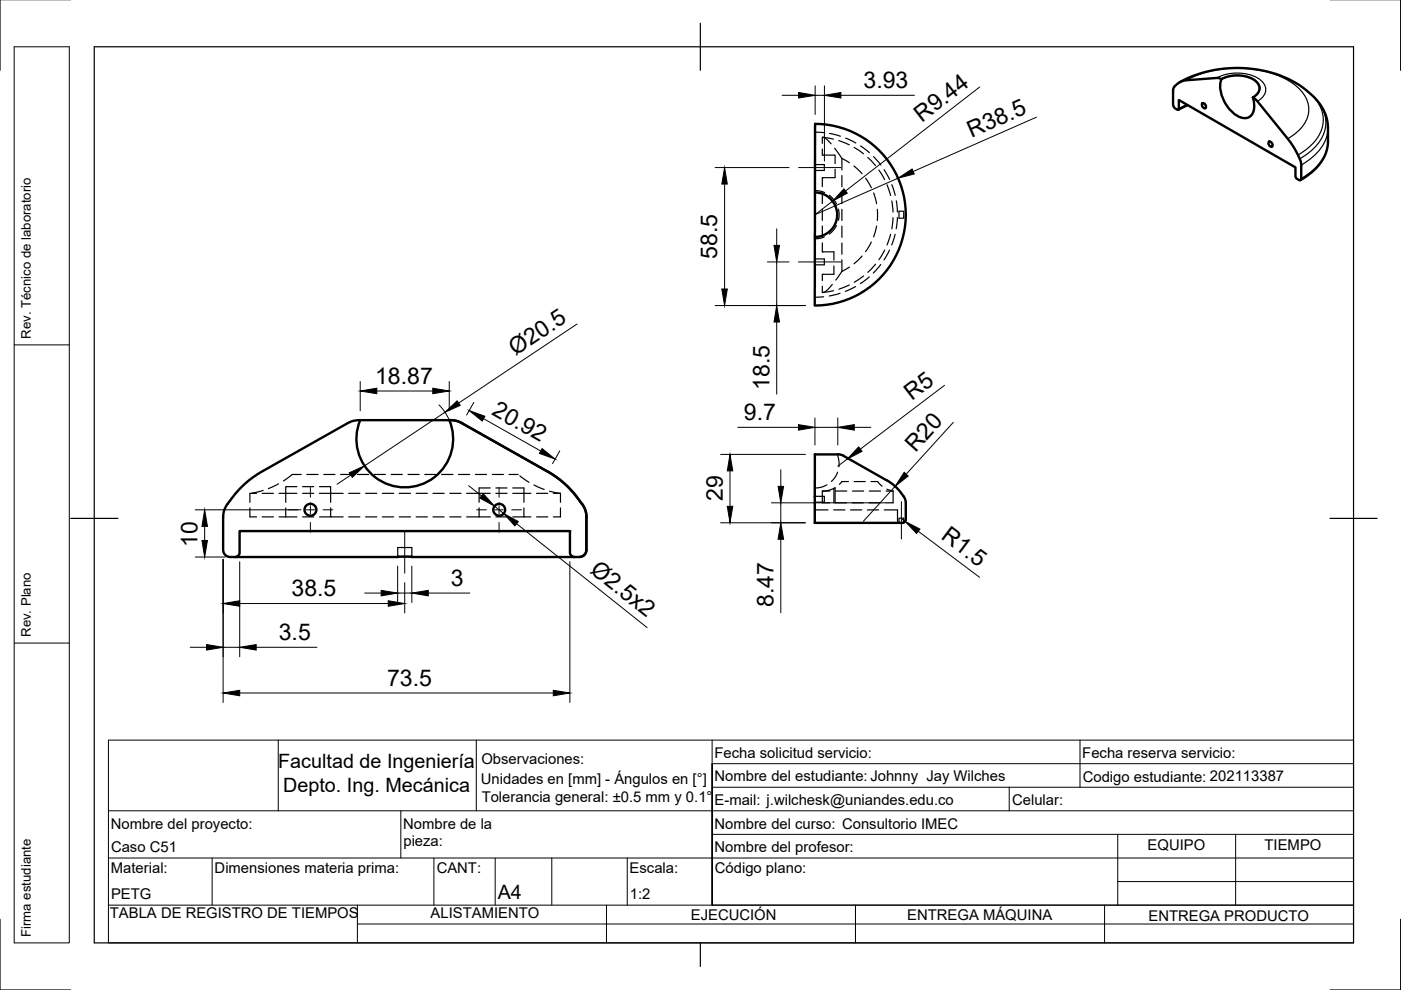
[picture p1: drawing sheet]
<svg xmlns="http://www.w3.org/2000/svg" width="297mm" height="210mm" viewBox="0 0 297 210" stroke-linecap="round" stroke-linejoin="round" font-family="sans-serif">
<!-- layer: Hidden -->
<g fill="none" stroke="#000" stroke-width=".25">
<path d="M172.8 28l1.9 .1M172.8 34.9h2v1.2h-2M174.3 31.6v1.3h2.8v1.8M174.5 29.1l.7 .4 1 1M174.5 29.1l2.2 .4M174.5 29.1h-.2v1.3M175.9 28.3l2.3 .6M177 31.4l1.5 2.2M177.1 35.9v1.8h-2.8v1.9M177.8 29.8l2.3 .9M178.5 33.6l1.6 .9M178.5 33.6v2.4"/>
<path d="M178.5 37.2v2.4M179.3 29.3l2.1 1M181.1 35.2l1.7 1.6M181.1 31.3l2 1.3M182.5 30.9l1.8 1.5M183.5 37.8l1.2 2M184 33.4l1.6 1.7M185.2 33.2l1.6 1.8M186.3 36.1l1.3 2M187.5 36l1.1 2.1M188.1 39.2l.7 2.2M189.1 39.2l.7 2.2"/>
<path d="M172.8 54.9h2v1.2h-2M172.8 40.4l1.3 .1 .7 .3M174.3 51.5v1.9h2.5v1.8M174.3 40.8v2.4M174.3 44.3v2.4M174.3 47.9v2.4M174.8 50.2l-.7 .3-1.3 .1M175.9 41.4l.8 .9 .7 .9M176.8 56.4v1.8h-2.5v1.3M177.4 47.8l-.7 1-.9 .8M177.8 44.4l.1 .8-.1 1.5M178.5 57.5l-1.3 1.9"/>
<path d="M178.5 40.8v2.4M178.5 44.4v2.4M178.5 48v2.3M178.5 51.5v2.4M178.5 55.1v2.4M180.1 56.6l-1.6 .9M182.8 54.3l-1.7 1.6M183.1 58.5l-2 1.4M184.3 58.7l-1.9 1.4M184.7 51.3l-1.2 2.1M185.2 40.9l.6 2.3M185.6 56l-1.6 1.7"/>
<path d="M185.8 47.9l-.6 2.3M186 44.4v2.4M186.7 56.1l-1.5 1.8M187.6 53l-1.2 2.1M188.6 53l-1.2 2.1M188.8 49.7l-.7 2.2M189.1 42.6l.2 2.4M189.3 46.2l-.2 2.3M189.8 49.7l-.7 2.2M190 42.6l.3 2.4M190.3 46.1l-.3 2.4M190.6 44.8h1v1.5h-1z"/>
<path d="M174.3 60.7v1.3h.2M174.6 62.9l-1.9 .1M176.5 60.3l-1.3 1.4-.7 .3M176.7 61.6l-2.2 .4M178.1 62.2l-2.3 .6M180.1 60.4l-2.2 .9M181.4 60.8l-2.2 1M94.2 99l-1.6 1.8M95.2 89.1l.7 2M95.7 95.8l-.9 2.2M96 92.3l-.1 2.4M98 89.7h.1"/>
<path d="M172.8 96.3v3M172.8 98.7v-2.4v3M172.8 99.8v2.1M177.5 96.3l.3 1.3 .1 1.4M53 107.7v1.9h1.4M54.4 104.6h-1.4v1.9M55.6 104.6h2.4M55.6 109.6h2.4M55.8 104l-2.3 .5M59.1 102.6l-2.2 1M59.2 104.6h1.4M59.2 109.6h3.7"/>
<path d="M60.6 104.6h2.3M60.6 104.6v1.9M60.6 107.7v1.9M62.9 103.2h-2.3v1.4M63.9 100.6h-1.9l-1.9 1.4M64.2 104.6h2.3M64.2 103.2h2.3M64.2 109.6h2.3M65.1 100.6h2.3M67.7 103.2h2.4v1.4M67.7 104.6h2.4M67.7 109.6h2.4"/>
<path d="M68.6 100.6h2.4M70.1 107.7v1.9h2.6M70.1 104.6h2.6M70.1 104.6v1.9M72.2 100.6h2.4M73.9 104.6h2.4M73.9 109.6h2.4M75.8 100.6h2.4M77.5 104.6h2.4M77.5 109.6h2.4M79.4 100.6h2.3M81.1 104.6h2.4"/>
<path d="M81.1 109.6h2.4M82.9 100.6h2.4M84.3 118h3M84.3 118v-1.9h3v1.9M84.6 104.6h2.4M84.6 109.6h2.4M86.5 100.6h2.4M88.2 104.6h2.4M88.2 109.6h2.4M88.4 103l-2 .3M90.1 100.6h2.4M91.7 101.5l-2.1 1.1"/>
<path d="M91.8 104.6h2.4M91.8 109.6h2.4M93.6 100.6h2.4M95.4 104.6h2.3M95.4 109.6h2.3M97.2 100.6h2.4M98.9 104.6h2.7M98.9 109.6h5M100.8 100.6h2.4M101.6 104.6h2.3M101.6 104.6v1.9M101.6 107.7v1.9"/>
<path d="M103.9 103.5h-2.3v1.1M104.4 100.6h2.3M105.1 104.6h2.4M105.1 103.5h2.4M105.1 109.6h2.4M107.9 100.6h2M108.7 103.5h2.4v1.1M108.7 104.6h2.4M108.7 109.6h2.4M110.2 100.9l2 1.3M111.1 107.7v1.9h1.5M111.1 104.6h1.5"/>
<path d="M111.1 104.6v1.9M113.2 102.8l2.2 1M113.8 104.6h2.3M113.8 109.6h2.3M116.5 104.1l2.3 .5M117.3 104.6h1.5v1.9M118.8 107.7v1.9h-1.5M120.8 112.6h.1M120.8 115.4v1.7a1 1 0 0 0 1 1M120.8 112.6v1.7M172.8 105.2v1.3zM172.8 100.5v2.4v-2.4"/>
<path d="M172.8 105.2h2v1.3h-2M172.8 103.1v7.8v-2.8M174.5 104.1l1.4-.2 1.1-.5 .1 3.2M174.5 104.1h1.5M174.5 104.1h-.2v2.5h1.6M175.3 102.8l-.1 .1a4.8 4.8 0 0 1-2.4 .6M175.6 108.1h-2.9v2.8M176.8 108.1h2.3M176.8 103.5v3.1M177.1 106.6h2.4M177.2 104.1h2.3M177.6 100.1l-.5 1.1-.8 .9"/>
<path d="M179.9 102.1h-1.4l-.5 .6M180.3 108.1h2.4M180.7 106.6h2.3M180.7 104.1h2.4M181.1 102.1h2.4M183.9 108.1h2.4M184.2 106.6h2.4M184.3 104.1h2.4M184.7 102.1h1.4l.9 1M187.5 108.1h2.8v2.3l.3 .4M187.9 104.1h1.5M188 103.7l1.4 .4"/>
<path d="M189.4 104.1v2.5h-1.6M191.6 110.8v-.9h-1v.9l.2 .1"/>
</g>
<!-- layer: Visible -->
<g fill="none" stroke="#000" stroke-width=".51">
<path d="M249 18.3a3.7 3.7 0 0 1 2.6-1.3l6.4-.5 .9 .3a7.3 7.3 0 0 0 4.6 8.2 1.97 1.97 0 0 0 2.4-1.9v-.7l-.3-1.7 1 .8 6.4 7.9 1.5 2.1a8.2 8.2 0 0 1 1.4 3.5v2.8a.32 .32 0 0 1-.2 .4 .32 .32 0 0 1-.3-.1l-.5-.3-.2-.3v-2l-24.8-14.3v2.1a1.32 1.32 0 0 1-1.1-.9l-.1-3.1zM250.1 17.5a25.7 25.7 0 0 1 26.1 1.1 11.5 11.5 0 0 1 5.2 7.1l.2 1.4a13.6 13.6 0 0 1-.3 4.6 11 11 0 0 1-5.6 6.5M259 16.8a7.1 7.1 0 0 1 7.3 .4 1.95 1.95 0 0 1 .7 1.9 1.95 1.95 0 0 1-1.4 1.5M172.8 26.3a19.2 19.2 0 0 1 19.2 19.2 19.2 19.2 0 0 1-19.3 19.2zM251.8 22.3l-1.9 1M254.9 21.9a.71 .71 0 0 1 .7 1.1 .71 .71 0 0 1-.7-1.1zM269.1 30a.71 .71 0 0 1 .6 1.1 .71 .71 0 0 1-.6-1.1zM172.8 40.8a4.7 4.7 0 0 1 4.7 4.7 4.7 4.7 0 0 1-4.7 4.7M76.4 89.1a10.3 10.3 0 0 0 9.4 14.2 10.3 10.3 0 0 0 9.5-14.2M95.5 89.1l1 .1 1.5 .5M98 89.7l18.2 10.3a20 20 0 0 1 6.2 5.4M177.6 96.3h-4.8l-.1 14.6 18.9-.1 .4-.7v-3.5l-.1-.7-.3-.7"/>
<path d="M177.6 96.3l1.3 .3M178.9 96.7l9.6 5.4 1.4 1.1 1.2 1.3M49.8 118.1h72M122.3 105.4l1.1 1.5M123.4 106.9a21.6 21.6 0 0 0-7.2-6.9l-18.2-10.3a10.1 10.1 0 0 0-5.2-.6h-12.7a17.9 17.9 0 0 0-5.8 .4l-18.8 10.5a20.7 20.7 0 0 0-8 8.2l-.2 1.4v7a1.52 1.52 0 0 0 1.5 1.5h1a.98 .98 0 0 0 1-1v-4.5h70v4.5a.98 .98 0 0 0 1 1 2.07 2.07 0 0 0 2.3-.7l.2-.8v-7M123.4 106.9a4.5 4.5 0 0 1 .9 2.7M123.4 106.9l.7 1.3 .3 1.4M124.3 109.6v7a1.49 1.49 0 0 1-1.5 1.5M191.1 104.5l.5 .7"/>
<circle cx="65.8" cy="108.1" r="1.26"/>
<circle cx="105.8" cy="108.1" r="1.26"/>
</g>
<!-- layer: Visible Narrow -->
<path d="M251.6 17a23.8 23.8 0 0 1 21.5 0 7.7 7.7 0 0 1 4.4 6.2 6.9 6.9 0 0 1-3.3 5.4l-1.2 .8M258 16.5a9.2 9.2 0 0 1 9.3 .5 2.39 2.39 0 0 1 0 4l-.7 .5M258.9 16.7a7.3 7.3 0 0 1 7.5 .5 1.99 1.99 0 0 1 .7 1.9 1.99 1.99 0 0 1-1.4 1.6M277.8 19.8a7 7 0 0 1-.2 11.3l-2.4 1.8M251.6 22.2l-1.7 .8M278.3 20.3a7.1 7.1 0 0 1 .6 10.8l-2.1 1.8-1.2 .8M281.6 27.1a8.9 8.9 0 0 1-4.7 7.2l-1 .7M281.6 30a8.9 8.9 0 0 1-4.7 7.2l-1 .6" fill="none" stroke="#000" stroke-width=".25"/>
<!-- layer: Custom Tables -->
<path d="M3 9.9h11.7v190h-11.7zM3 73.1h11.7M3 136.3h11.7" fill="none" stroke="#000" stroke-width=".21"/>
<!-- layer: Border -->
<path d="M0 -.1v15M297 -.1v15M20 9.9h267v190h-267zM148.5 4.9v10M15 109.9h10M282 109.9h10M0 194.9v15h15M148.5 199.9v5M297 194.9v15h-15" fill="none" stroke="#000" stroke-width=".25"/>
<!-- layer: TitleBlock -->
<g fill="none" stroke="#000" stroke-width=".21">
<path d="M59 156.9v15M101 156.9v15M151 156.9v35v-30h136M229 156.9v10M23 171.9h264M85 171.9v10M151 166.9h136M151 176.9h136M214 166.9v5M237 176.9v15M262 176.9v15M23 191.9v8h264v-43h-264v35h264h-136"/>
<path d="M23 181.9h264M45 181.9v10M75.8 195.9h211.2M75.8 191.9v8M92 181.9v10M105 181.9v10M117 181.9v10M128.6 191.9v8M133 181.9v10M181.4 191.9v8M234.2 191.9v8M237 186.9h50"/>
</g>
<!-- layer: FD_Dimensions -->
<g fill="none" stroke="#000" stroke-width=".21">
<path d="M172.8 18.2v6.1M174.8 18.2v16M207.7 18.5l-28.4 22M151.6 35.5h15.7M153.6 39v22.3M165.8 20.2h3.5M172.8 20.2h2M178.3 20.2h15.6M190.4 37.8l-17.6 7.7 3.7-2.9M219.8 24.8l-26.2 11.6M162.7 55.5h4.6M164.7 48.5v3.5"/>
<path d="M164.7 55.5v9.3M122.3 68.7l-25.1 16.8M151.6 64.8h19.2M164.7 68.3v15.3M76.4 80.9v6.2M79.9 82.9h11.9M93.1 85.9l1.2 1.5 1 1.7M94.3 87.4l-17 11.4M95.2 80.9v6.2M100.5 85.3l-1.6 2.7M102.5 88.8l12.1 6.8M118.7 95.6l-1.5 2.7"/>
<path d="M152.8 96.3h18M154.8 99.8v7.6M156.4 90.6h12.9M165.5 99.6v3.5M172.8 88.6v5.8M172.8 90.6h4.8M177.6 88.6v5.8M179.6 97.3l-2 1.5M181.1 90.6h3.5M200.3 81.7l-17.9 13.5M202.1 89.5l-10 11M41.4 118.1h6.4"/>
<path d="M41.4 108.1h22.4M43.4 111.6v3M47.3 118.6v30.3M50.8 119.1v20.1M74.4 100.7l-2.9 2M99.4 103l2.7 2.1M104.8 107.3l2 1.6M109.5 111.1l27.7 22M120.8 119.1v29.8M152.8 110.8h18M163.6 106.6h24.1M165.5 106.6v4.2"/>
<path d="M165.5 114.3v15.6M189.8 103.1l-6.8 7.4M191.3 110.1l.6 .4M194.7 112.6l13 9.8M40.3 137.2h3.5M47.3 137.2h3.5M50.8 128h31.5M54.3 137.2h12.9M77.3 125.7h3.5M84.3 120v7.8M84.3 125.7h3M85.8 123.5v6.5"/>
<path d="M87.3 120v7.8M90.8 125.7h8.8M50.8 146.9h66.5"/>
</g>
<g fill="#000" stroke="#000" stroke-width=".21">
<path d="M169.3 19.6l3.5 .6-3.5 .6zM174.8 20.2l3.5-.6v1.2zM153.6 35.5l.6 3.5h-1.2zM190.4 37.8l3-2 .4 1.1zM164.1 52h1.2l-.6 3.5zM178.9 40l.7 1-3.1 1.6zM153 61.3h1.2l-.6 3.5zM164.7 64.8l.6 3.5h-1.2zM76.4 82.9l3.5-.6v1.2zM91.8 82.3l3.4 .6-3.4 .6zM94.3 87.4l2.6-2.4 .7 1zM99.5 87.1l3.3 1.2-.6 1z"/>
<path d="M114.9 95.1l2.8 2.2-3.3-1.2zM154.8 96.3l.6 3.5h-1.2zM169.3 90l3.5 .6-3.5 .6zM177.6 90.6l3.5-.6v1.2zM182.1 94.8l.7 .9-3.2 1.6zM42.8 114.6h1.2l-.6 3.5zM43.4 108.1l.6 3.5h-1.2zM74.1 100.2l3.2-1.4-2.6 2.4zM102.5 104.7l2.3 2.6-3.1-1.7zM106.8 108.9l3.1 1.7-.7 .9zM154.2 107.4h1.2l-.6 3.4zM165 103.1h1.1l-.6 3.5z"/>
<path d="M165.5 110.8l.6 3.5h-1.1zM191.7 100.1l.9 .8-2.8 2.2zM191.9 110.5l3.1 1.7-.7 .9zM43.8 136.7l3.5 .5-3.5 .6zM47.3 128l3.5-.6v1.1zM50.8 137.2l3.5-.5v1.1zM80.8 125.2l3.5 .5-3.5 .6zM82.3 127.4l3.5 .6-3.5 .5zM87.3 125.7l3.5-.5v1.1zM47.3 146.9l3.5-.5v1.1zM117.3 146.4l3.5 .5-3.5 .6z"/>
</g>
<!-- layer: Smart Centers -->
<g fill="none" stroke="#000" stroke-width=".21">
<path d="M169.3 35.5h9M169.3 55.5h9M61.1 108.1h2M64.9 108.1h1.8M65.8 103.3v2.1M65.8 107.2v1.8M65.8 110.8v2.1M68.5 108.1h2.1M85.8 112.6v8.9M101.1 108.1h2M104.9 108.1h1.8M105.8 103.3v2.1"/>
<path d="M105.8 107.2v1.8M105.8 110.8v2.1M108.5 108.1h2.1M191.1 106.4v7.9"/>
</g>
<g font-size="4.9">
<text x="183.1" y="18.6">3.93</text>
<text x="195.5" y="26" transform="rotate(-38 195.5 26)">R9.44</text>
<text x="206" y="29.2" transform="rotate(-24 206 29.2)">R38.5</text>
<text x="152.1" y="54.9" transform="rotate(-90 152.1 54.9)">58.5</text>
<text x="109.3" y="75.5" transform="rotate(-34 109.3 75.5)">Ø20.5</text>
<text x="79.5" y="81.3">18.87</text>
<text x="163.1" y="82.6" transform="rotate(-90 163.1 82.6)">18.5</text>
<text x="104.1" y="87.9" transform="rotate(29 104.1 87.9)">20.92</text>
<text x="157.7" y="89.1">9.7</text>
<text x="193.3" y="85" transform="rotate(-37 193.3 85)">R5</text>
<text x="194.1" y="96.1" transform="rotate(-48 194.1 96.1)">R20</text>
<text x="153.2" y="106.3" transform="rotate(-90 153.2 106.3)">29</text>
<text x="41.8" y="116" transform="rotate(-90 41.8 116)">10</text>
<text x="199.3" y="114.2" transform="rotate(37 199.3 114.2)">R1.5</text>
<text x="95.6" y="124.2">3</text>
<text x="124.9" y="121.2" transform="rotate(38 124.9 121.2)">Ø2.5x2</text>
<text x="61.8" y="126.4">38.5</text>
<text x="164" y="128.6" transform="rotate(-90 164 128.6)">8.47</text>
<text x="59.1" y="135.7">3.5</text>
<text x="82.1" y="145.4">73.5</text>
</g>
<g font-size="4.2">
<text x="59" y="162.9">Facultad de Ingeniería</text>
<text x="60" y="168">Depto. Ing. Mecánica</text>
<text x="105.5" y="190.7">A4</text>
</g>
<g font-size="3.1">
<text x="102.1" y="162">Observaciones:</text>
<text x="151.5" y="160.7">Fecha solicitud servicio:</text>
<text x="229.5" y="160.7">Fecha reserva servicio:</text>
<text x="102" y="166.3">Unidades en [mm] - Ángulos en [°]</text>
<text x="151.5" y="165.7">Nombre del estudiante: Johnny Jay Wilches</text>
<text x="229.6" y="165.7">Codigo estudiante: 202113387</text>
<text x="102.1" y="170.1">Tolerancia general: ±0.5 mm y 0.1°</text>
<text x="151.5" y="170.7">E-mail: j.wilchesk@uniandes.edu.co</text>
<text x="214.6" y="170.7">Celular:</text>
<text x="23.5" y="175.7">Nombre del proyecto:</text>
<text x="85.5" y="175.7">Nombre de la</text>
<text x="85.5" y="179.4">pieza:</text>
<text x="151.5" y="175.7">Nombre del curso: Consultorio IMEC</text>
<text x="23.5" y="185.2">Material:</text>
<text x="23.5" y="180.7">Caso C51</text>
<text x="45.5" y="185.2">Dimensiones materia prima:</text>
<text x="92.6" y="185.2">CANT:</text>
<text x="133.5" y="185.2">Escala:</text>
<text x="151.5" y="180.7">Nombre del profesor:</text>
<text x="151.6" y="185.2">Código plano:</text>
<text x="243.3" y="180.2">EQUIPO</text>
<text x="268.1" y="180.2">TIEMPO</text>
<text x="23.5" y="190.7">PETG</text>
<text x="133.5" y="190.7">1:2</text>
<text x="23.3" y="194.7">TABLA DE REGISTRO DE TIEMPOS</text>
<text x="91.3" y="194.6">ALISTAMIENTO</text>
<text x="146.5" y="195.1">EJECUCIÓN</text>
<text x="192.4" y="195.1">ENTREGA MÁQUINA</text>
<text x="243.5" y="195.2">ENTREGA PRODUCTO</text>
</g>
<g font-size="2.8">
<text x="6.5" y="71.9" transform="rotate(-90 6.5 71.9)">Rev. Técnico de laboratorio</text>
<text x="6.5" y="135.1" transform="rotate(-90 6.5 135.1)">Rev. Plano</text>
<text x="6.5" y="198.6" transform="rotate(-90 6.5 198.6)">Firma estudiante</text>
</g>
</svg>
